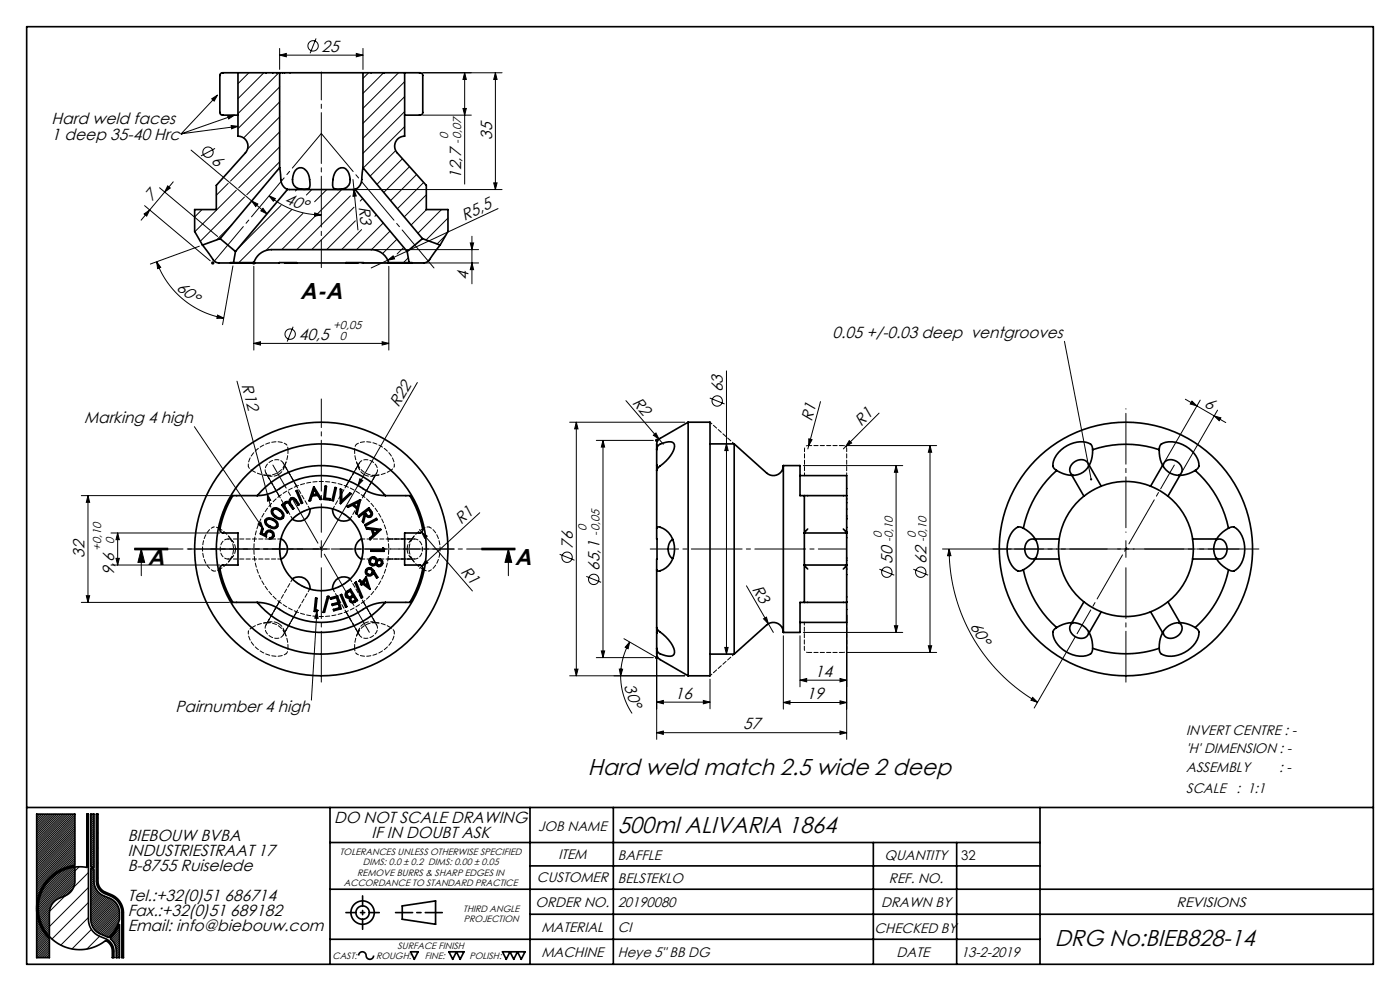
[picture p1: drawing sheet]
<svg xmlns="http://www.w3.org/2000/svg" width="420mm" height="297mm" viewBox="0 0 420 297" stroke-linecap="round" stroke-linejoin="round" font-family="sans-serif">
<g fill="none" stroke="#000" stroke-width=".3">
<path d="M83.9 16.5l2-.5v1zM83.9 14.5v6.3M83.9 16.5h25M94.8 11.5l-1.8 4.5M106.9 16l2 .5-2 .5zM108.9 14.5v6.3M63.5 29.6l1.7-1.1-1 1.8zM65.2 28.5l-10.9 11.6M68.3 34.7l2-.2-1.7 1.1zM69.3 37.6l2.1 .3-1.9 .7zM70.3 34.5l-16 5.6M71.4 37.9l-17.1 2.2"/>
<path d="M74.7 21.8l-3.3 3.3M79.2 21.8l-7.8 7.8M83.6 21.8l-12.2 12.3M83.9 26.1l-12.5 12.5M83.9 30.5l-10.8 10.8M83.9 35l-9.6 9.7M83.9 39.5l-14.7 14.8M110.6 21.8l-1.7 1.7M115 21.9l-6.1 6.1M119.6 21.8l-10.7 10.7M121.4 24.5l-12.5 12.5M121.4 29l-12.5 12.5"/>
<path d="M121.4 33.5l-12.5 12.5M121.4 37.9l-12.4 12.5M126.8 21.8h23.8M126.8 34.5h14.6M138.9 32.5h1l-.5 2zM139.4 21.8v33.4M139.4 21.8l.5 2h-1zM148.6 21.8v35M148.6 21.8l.5 2h-1zM47.9 56.3l17.4 14.6M50.3 55.7l.8 .6-1.7 1.3zM52 54.5l-9.7 11.5"/>
<path d="M54.3 40.1h.1M57.3 45l22.8 19.1M64.5 44.5l-4.2 2.2M68.4 55l-3.5 3.5M70.9 57l-12.5 12.5M73.3 59.1l-13.2 13.2M80.7 58.7l1.9 .8-.6 .8zM80.7 58.7a24.4 24.4 0 0 0 15.7 5.7M83.9 44l-12.3 12.3M83.9 48.5l-9.9 9.9M89.1 56.8l-.5 .4M93.5 56.8l-1.6 1.6"/>
<path d="M98 56.8l-3.6 3.7M102.5 56.8l-18 18M105.1 58.7l-16.1 16.1M105.9 53.8l1.5 15.1M106.2 56.8l.7 1.9-1 .1zM106.9 56.8h43.7M108.8 59.5l-.7 .8M118.7 45.1l-7.7 7.7M120.7 47.6l-7.6 7.6M122.9 49.9l-7.8 7.8M125 52.3l-7.8 7.8M127.1 54.7l-7.9 7.9"/>
<path d="M127.9 58.4l-6.6 6.6M148.1 54.8h1l-.5 2zM43.2 64.1l1.7-1.2-.9 1.9zM43.4 61.6l19.7 16.6M47 78.5l1.2 1.6-.9 .4zM47 78.5a26.3 26.3 0 0 0 20.1 16.8M59.8 73.8l-14.7 5.3M60.6 62.8l-2.2 2.2M63.3 78.8h1M63.5 78.5l.7 .7M63.8 78.3v1M64.2 78.5l-.7 .7"/>
<path d="M69.6 67.3l-4.6 4.6M69.9 79.7l-3.1 17.6M75.5 60.2l1.9 .9-.7 .8zM75.6 78.8h1M75.8 78.5l.7 .7M76.1 78.3v1M76.1 79.8v25.1M76.2 78.7h-.1M76.5 78.5l-.7 .7M78.9 62.4l1.2 1.7-1.9-.9zM84.3 61.6l-12.9 12.9M87.6 62.8l-16 15.9"/>
<path d="M90.9 64l-11.1 11.1M94.4 63.8l2 .6-2 .4zM106.2 62.1l-12.7 12.7M106.6 66.2l-8.6 8.6M108.4 78.8h35.2M108.5 68.8l-6 6M112.4 74.8h31.2M112.9 64.4l-.4 .4M115 66.8l-8 8M116.3 78l1.6-1.3 .5 .9zM116.6 79.8v25.1M117 69.3l-5.5 5.5"/>
<path d="M119.1 71.7l-4.3 4.3M121.1 74.1l-2 2M122.5 77.3l-1.5 1.4M128 62.8l-4.7 4.6M132.4 62.8l-7 7.1M133.7 70.5l-2.6 2.6M134.4 65.4l-6.6 6.5M141.1 72.8h1l-.5 2zM141.6 70.8v14.3M141.6 78.8l.5 2h-1zM149.4 62.5l-38 17.8M65.3 94.4l1.8 .9-2 .1z"/>
<path d="M87.9 97.9l-1.7 4.5M71.1 114.2l10.1 37.8M76.1 102.9l2-.5v1zM76.1 102.9h40.5M114.6 102.4l2 .5-2 .5zM125.2 114.6l-17.8 30.9M212.9 119.3l4.5 1.8M217.9 111.1v84.9M319.3 102.3l8 41.4M355.6 119.7l12.1 7M360.1 119.9l-10.8 18.7M58.3 127.9l20.6 30.5"/>
<path d="M170.9 126.5h34.5M172.9 126.5v76M172.9 126.5l.5 2h-1zM178.9 132h17.1M180.9 132v65.1M180.9 132l.5 2h-1zM187.8 120.1l11.2 13M196 130.4l.8-.6 .9 1.8zM196.5 132h1M196.6 131.6l.8 .7M197 131.5v1M197.4 131.6l-.8 .7"/>
<path d="M217.9 133l.5 2h-1zM241 139.5h29.8M242.6 131.5l1 .3-1 1.8zM246.2 120.4l-3.8 14.1M254 133.5h27M254.8 132.1l.7 .7-1.8 1zM263.7 123.8l-10.7 10.7M268.8 139.5v50M268.8 139.5l.5 2h-1zM279 133.5l.5 2h-1zM279 133.5v62M357.6 120.2l1.5 1.5-2-.6z"/>
<path d="M364.3 124.7l1.9 .5-.5 .9zM365.3 122.9l-10.8 18.7M24.4 148.5h44.4M26.4 148.5v32M26.4 148.5l.5 2h-1zM33.3 159.7h32.7M35.3 159.7v9.6M35.3 159.7l.5 2h-1zM77.4 157.1l.8-.6 .7 1.9zM80.2 148.1l1 1.8-1 .3zM107.4 145.5l-11 19M108 143.5l.8 .5-1.4 1.5z"/>
<path d="M125.8 158.7l.7 .8M126.5 159.5l1.7 1.2-.8 .6zM126.5 159.5l15.2 17.6M143.9 153.7l-18.1 16.6M25.9 178.5h1l-.5 2zM33.3 169.3h32.7M34.8 167.3h1l-.5 2zM40.4 164.5h10M40.4 164.8h10M40.4 164.3h10M42.4 164.5l1 4h-2zM42.4 164.5v8"/>
<path d="M93.9 164.5h5M96.4 162v5M127.7 167.9l.7 .8-1.8 1zM144.5 164.3h10zM144.5 164.5h10M144.5 164.8h10M152.5 164.5l1 4h-2zM152.5 164.5v8M167.9 166.1l4.4 1.8M175.9 172.7l4.4 1.8M223.9 175.6l8.1 13.9M263.8 170.6l4.5 1.8"/>
<path d="M274 170.6l4.4 1.8M282.7 164.5h20.7M284.7 164.5l.6 2h-1zM284.7 164.5a53 53 0 0 0 26.6 46M335.3 164.5h5M337.8 162v5M24.4 180.5h44.4M95.1 183.3l.3 2h-1zM95.1 183.3l-1.7 26.5M178.9 197.1h17.1M180.4 195.1h1l-.5 2zM187.2 191.4l9.9 5.8"/>
<path d="M188.9 192.4l-.5 2-.9-.4zM188.9 192.4a20.2 20.2 0 0 0-2.7 10.1M196.5 197.1h1M196.6 196.7l.8 .7M197 195.3v26.3M197.4 196.7l-.8 .7M217.4 194h1l-.5 2zM229.1 185.5l.8-.5 .6 1.9zM235 190.5v22M240 190.5v15.4M241 189.5h29.8M254 195.5h27"/>
<path d="M254 184.3v37.3M268.3 187.5h1l-.5 2zM278.5 193.5h1l-.5 2zM322.6 190.8l-12.3 21.4M170.9 202.5h34.5M172.4 200.5h1l-.5 2zM185.8 200.5l1 .1-.6 1.9zM186.2 202.5a20.3 20.3 0 0 0 3.4 11.3M197 219.6l2-.5v1zM197 210.4l2-.5v1zM197 219.6h57M197 210.4h16"/>
<path d="M211 209.9l2 .5-2 .5zM213 203.5v8.9M235 210.5l2-.5v1zM235 210.5h19M240 203.9l2-.5v1zM240 203.9h14M252 219.1l2 .5-2 .5zM252 203.4l2 .5-2 .5zM252 210l2 .5-2 .5zM309.8 209l1.5 1.5-2-.6zM11.5 244l-.5 .5M12 244l-1 1"/>
<path d="M12.6 244l-1.6 1.6M13.2 244l-2.2 2.2M13.7 244l-2.7 2.7M14.3 244l-3.3 3.3M14.8 244l-3.8 3.8M15.4 244l-4.4 4.4M16 244l-5 5M16.5 244l-5.5 5.5M17.1 244l-6.1 6.1M17.6 244l-6.6 6.6M18.2 244l-7.2 7.2M18.8 244l-7.8 7.8"/>
<path d="M19.3 244l-8.3 8.3M19.9 244l-8.9 8.9M20.4 244l-9.4 9.4M21 244l-10 10M21.6 244l-10.6 10.6M21.9 259.9l-10.3 10.3M22.1 244l-11.1 11.1M22.5 244.2l-11.5 11.5M22.5 244.8l-11.5 11.5M22.5 245.3l-11.5 11.5M22.5 245.9l-11.5 11.5M22.5 246.5l-11.5 11.4"/>
<path d="M22.5 247l-11.5 11.5M22.5 247.6l-11.5 11.5M22.5 248.2l-11.5 11.4M22.5 248.7l-11.5 11.5M22.5 249.3l-11.5 11.4M22.5 249.8l-11.5 11.5M22.5 250.4l-11.5 11.5M22.5 251l-11.5 11.4M22.5 251.5l-11.5 11.5M22.5 252.1l-11.5 11.4M22.5 252.6l-11.5 11.5M22.5 253.2l-11.5 11.5"/>
<path d="M22.5 253.8l-11.5 11.4M22.5 254.3l-11.5 11.5M22.5 254.9l-11.5 11.5M22.5 255.5l-6.9 6.8M22.5 256l-5 5M22.5 256.6l-3.9 3.8M22.5 257.1l-2.9 2.9M22.5 257.7l-2.1 2.1M22.5 258.3l-1.4 1.3M22.5 258.8l-.7 .7M22.5 259.9l-11 11M23.8 259.8l-12.3 12.3"/>
<path d="M26.1 244h.1M26.5 248l-.4 .5M26.5 252.5l-.4 .5M26.5 257l-.4 .5M27.7 244l-.5 .5M28.2 244.1l-1 1M28.2 244.7l-1 .9M28.2 245.2l-1 1M28.2 245.8l-1 .9M28.2 246.3l-1 1M28.2 246.9l-1 1M28.2 247.5l-1 .9"/>
<path d="M28.2 248l-1 1M28.2 248.6l-1 .9M28.2 249.7l-1 1M28.2 250.3l-1 .9M28.2 250.8l-1 1M28.2 251.4l-1 1M28.2 252l-1 .9M28.2 252.5l-1 1M28.2 253.1l-1 .9M28.2 253.6l-1 1M28.2 254.2l-1 1M28.2 254.8l-1 .9"/>
<path d="M28.2 255.3l-1 1M28.2 255.9l-1 .9M28.2 256.5l-1 .9M28.2 257l-1 1M28.2 257.6l-1 .9M28.2 258.1l-1 1M28.2 258.7l-1 1M28.2 259.3l-.6 .5M28.2 259.8l-.2 .2M28.2 249.2l-1 .9M29.4 245.2l-.5 .4M29.4 249.6l-.5 .5"/>
<path d="M29.4 254.1l-.5 .5M29.4 258.6l-.5 .5M11 272h.1M11 272.5h.1M11 271.4h.1M11 273.1h.1M11.1 273.6l-.1 .1M11.1 270.8h-.1M11.1 274.1l-.1 .1M11.2 270.1l-.2 .2M11.2 274.6l-.2 .2M11.3 269.4l-.3 .3"/>
<path d="M11.3 275l-.3 .3M11.4 275.5l-.4 .4M11.5 268.7l-.5 .5M11.5 275.9l-.5 .6M11.7 276.3l-.7 .7M11.8 267.8l-.8 .8M11.8 276.7l-.8 .9M12 277.2l-1 .9M12.1 266.9l-1.1 1.1M12.2 277.5l-1.2 1.2M12.3 277.9l-1.3 1.4M12.5 278.3l-1.5 1.5"/>
<path d="M12.7 265.8l-1.7 1.7M12.7 278.7l-1.7 1.7M12.9 279l-1.9 1.9M13.2 279.3l-2.2 2.2M13.4 279.7l-2.4 2.4M13.6 280l-2.6 2.6M14 263.9l-3 3M14.8 273.8l-2.6 2.6M14.8 274.3l-2.4 2.5M14.8 274.9l-2.3 2.3M14.8 275.4l-2.1 2.2M14.8 276l-1.9 1.9"/>
<path d="M14.8 276.6l-1.7 1.7M14.8 277.1l-1.5 1.6M14.8 278.2l-1.1 1.1M14.8 278.8l-.8 .9M14.8 279.4l-.6 .6M14.8 279.9l-.3 .4M15 272.5l-3.1 3M15.2 271.6l-3.4 3.5M17.5 261.5l-4.2 4.3M18.7 260.9l-6.1 6.1M19.6 260.5l-7.4 7.4M20.5 260.2l-8.5 8.6"/>
<path d="M21.2 260.1l-9.4 9.4M22.4 265.1l-3.8 3.8M22.5 264.4l-4.9 4.9M22.5 260.5l-11 11M22.5 261.6l-11 11M22.5 262.2l-11 10.9M22.5 262.7l-10.9 10.9M22.5 263.3l-10.9 10.8M22.5 263.9l-10.8 10.7M26.5 261.5l-14.4 14.5M26.5 266l-13 13M26.5 270.5l-10.9 10.9"/>
<path d="M26.5 275l-8.3 8.2M27.4 278.6l-5.8 5.8M27.7 260.4l-.5 .4M28.1 260.5l-.9 .8M28.2 260.9l-1 1M28.2 261.5l-1 1M28.2 262.1l-1 .9M28.2 263.2l-1 .9M28.2 263.7l-1 1M28.2 262.6l-1 1M28.2 264.3l-1 1M28.3 264.8l-1.1 1"/>
<path d="M28.4 265.3l-1.2 1.1M28.5 265.7l-1.3 1.2M28.7 266.1l-1.5 1.4M28.8 266.5l-1.6 1.6M29.1 266.8l-1.9 1.8M29.3 267.1l-2.1 2.1M29.4 263.1l-.5 .5M29.6 267.4l-2.4 2.4M29.9 267.7l-2.7 2.6M30.2 267.9l-3 3M30.4 266.6l-.3 .3M30.5 268.2l-3.3 3.2"/>
<path d="M30.9 268.4l-3.7 3.6M31.3 268.5l-4.1 4.1M31.7 268.7l-4.5 4.4M32.1 268.9l-4.9 4.8M32.5 269l-5.3 5.2M32.9 269.2l-5.7 5.6M33.2 269.4l-6 6M33.4 268.1l-.4 .4M33.6 269.6l-6.3 6.3M33.9 269.8l-6.6 6.6M34.2 270.1l-6.8 6.8M34.3 279l-1.9 1.9"/>
<path d="M34.5 270.3l-6.9 7M34.8 270.6l-7.1 7.1M35 271l-7.1 7M35 277.7l-3 3M35.2 271.3l-7 7.1M35.4 271.7l-7 7M35.5 276.7l-3.9 3.8M35.6 272.1l-6.9 6.9M35.7 272.5l-6.7 6.7M35.8 275.8l-4.6 4.6M35.8 273l-6.5 6.5M35.8 273.5l-6.1 6.2"/>
<path d="M35.8 274.1l-5.8 5.8M35.8 274.6l-5.4 5.4M35.8 275.2l-5 5M35.8 277.4l-.2 .3M35.8 278l-.9 1M35.8 278.6l-2.7 2.7M35.8 279.1l-2.4 2.5M35.8 279.7l-2.2 2.2M35.9 270.1l-.4 .3M37 273.4l-.4 .5M37 277.9l-.4 .5M13.9 280.3l-2.9 2.9"/>
<path d="M14.1 280.6l-3.1 3.2M14.4 280.9l-3.4 3.4M14.7 281.2l-3.7 3.7M14.8 280.5l-.1 .1M14.8 281.6l-3.8 3.8M14.8 282.2l-3.8 3.8M14.8 282.7l-3.8 3.9M14.8 283.3l-3.7 3.7M14.8 283.9l-3.1 3.1M14.8 284.4l-2.6 2.6M14.8 285l-2 2M14.8 285.5l-1.4 1.5"/>
<path d="M14.8 286.1l-.9 .9M14.8 286.7l-.3 .3M29.9 280.6l-3.9 3.8M32.9 282.1l-.4 .3M34.2 285.3l-.5 .5M35.8 280.2l-1.9 2M35.8 280.8l-1.7 1.7M35.8 281.4l-1.5 1.5M35.8 281.9l-1.3 1.3M35.8 282.5l-1.1 1.2M35.8 283l-1 1.1M35.8 283.6l-.9 1"/>
<path d="M35.8 284.2l-.9 .9M35.8 284.7l-.9 1M35.8 285.3l-.9 .9M35.8 285.9l-.9 .9M35.8 286.4l-.5 .6M35.8 287h.1M37 282.4l-.4 .5M37 286.9l-.1 .1"/>
<circle cx="93.9" cy="13.7" r="1.56"/>
<circle cx="62.4" cy="45.6" r="1.56"/>
<circle cx="87" cy="100.1" r="1.56"/>
<circle cx="215.2" cy="120.2" r="1.56"/>
<circle cx="170.1" cy="167" r="1.56"/>
<circle cx="178.1" cy="173.6" r="1.56"/>
<circle cx="266" cy="171.5" r="1.56"/>
<circle cx="276.2" cy="171.5" r="1.56"/>
</g>
<path d="M242.3 133.5l-.7 .3-.2 .7M254 134.5l-.2-.6-.8-.4M241.3 194.5l.2 .7 .8 .3M253 195.5l.7-.2 .3-.8" fill="none" stroke="#000" stroke-width=".3" stroke-dasharray="1.3 .6" stroke-dashoffset=".8" stroke-linecap="butt"/>
<g fill="none" stroke="#000" stroke-width=".5">
<path d="M8 8h404v281h-404zM66 22.6v11.1M66 33.7a.81 .81 0 0 0 .9 .8h4.5M71.4 21.8v19a3 3 0 0 1 2.7 1.8 3 3 0 0 1-.5 3.2l-8.7 9.8v7.2h-6.5v6.6l2.3 4M79.8 21.8h.1M79.9 21.8h.1M81.8 21.8h.1M83.1 21.8h.1M83.9 21.8h25M83.9 21.8h-17.1a.8 .8 0 0 0-.8 .8M83.9 21.8v28.4M84.8 21.8h.1"/>
<path d="M85.4 21.8h.1M87 21.8h.1M108.9 21.8h16.9a.86 .86 0 0 1 1 .8v11.1a.87 .87 0 0 1-1 .8h-4.4M108.9 21.8v28.4M111.3 21.8h.1M114.9 21.8h.3M121.4 21.8v19a3 3 0 0 0-2.7 1.8 3 3 0 0 0 .5 3.2l8.7 9.8v7.2h6.5v6.6l-2.4 4M83.9 50.2l.2 1.1a7.8 7.8 0 0 0 1.1 4.8l1.1 .6M83.9 50.2l-17.9 21.3M86.3 56.7h20.2M86.3 56.7l-15.7 18.7M88.6 51.1a2.28 2.28 0 0 1 2.4-.7 2.28 2.28 0 0 1 1.6 1.9l.4 2.4a1.44 1.44 0 0 1-.2 1.6 1.44 1.44 0 0 1-1.6 .4 2.9 2.9 0 0 1-3.3-3.9z"/>
<path d="M101 51.1a2.14 2.14 0 0 1 2.3-.7 2.14 2.14 0 0 1 1.5 1.9 3 3 0 0 1-.3 3.4 3 3 0 0 1-3.1 1l-1.2-.2a5.7 5.7 0 0 1 .2-4.5zM106.5 56.7l15.6 18.7M108.9 50.2l-.3 2.6a3.5 3.5 0 0 1-2.1 3.9M108.9 50.2l17.8 21.3M60.7 73.4l2.6 3.5a2.75 2.75 0 0 0 3.2 1.9h2.7M66 71.5l4.6 3.9M66 71.5l-5.3 1.9M69.2 78.8h7.2M70.1 78.7l-.9 .1M70.1 78.7h6.1M70.6 75.4l-.5 3.3M76.2 78.7a5.5 5.5 0 0 1 5.2-3.9h30a5.5 5.5 0 0 1 5.2 3.9"/>
<path d="M76.2 78.7l.2 .1M76.4 78.8h12.6M85.4 78.8h3.6M89 78.8h14.8M103.8 78.8h12.6M103.8 78.8h3.6M116.4 78.8h7.2M116.6 78.7l-.2 .1M116.6 78.7h6.1M122.1 75.4l.6 3.3M122.7 78.7l.9 .1M126.7 71.5l-4.6 3.9"/>
<path d="M126.7 71.5l5.3 1.9M132 73.4l-3.7 5-1 .4h-3.7M197 134.8a1.95 1.95 0 0 1 1.9-2 3.3 3.3 0 0 1 3.2 .1 3.7 3.7 0 0 1-1 3.7l-1.3 1.6-2.4 2-.4 .8M197 134.8v4.7M197 139.5l.1 1.2M197 139.5v1.5M206.4 126.5l-8.4 4.9a2.57 2.57 0 0 0-1 2.8v.6M206.4 126.5v76M206.4 126.5h6.6v76h-6.6M213 133h7.3M220.3 133l9.7 8.8a3 3 0 0 0 3.2 .5 3 3 0 0 0 1.8-2.8M220.3 133v63"/>
<path d="M235 139.5v50M235 139.5h5v9h1.3M326.6 139.8a2.31 2.31 0 0 0-3.7-1.7 2.47 2.47 0 0 0-1.9 1.9 2.47 2.47 0 0 0 .9 2.5M326.8 139.5a5.6 5.6 0 0 1-5.2 3M327.8 134.8l-.1-.8a1.89 1.89 0 0 0-1.9-1.5 8.9 8.9 0 0 0-9.9 6.5 1.75 1.75 0 0 0 1.1 2M327.8 134.8l-.1 2-.9 2.7 3.6 6.2M327.8 134.8a31.4 31.4 0 0 1 20 0M347.8 134.8v-.4a1.87 1.87 0 0 1 1.8-1.8 8.9 8.9 0 0 1 10.1 6.4 1.8 1.8 0 0 1-1.1 2M347.8 134.8l.3 3 .7 1.7-3.6 6.2M348.8 139.5a5.6 5.6 0 0 0 5.2 3M349 139.8a2.31 2.31 0 0 1 3.7-1.7 2.47 2.47 0 0 1 1.8 1.9 2.47 2.47 0 0 1-.9 2.5M69.8 148.5h7.3a13.2 13.2 0 0 0 8.2-3 22.2 22.2 0 0 1 24.3 1.4l1.7 .8 2.6 .7 8.9 .1a25.9 25.9 0 0 1 4 10.4l-.3 .6-.5 .2h-4.6v9.6h4.5a1 1 0 0 1 .9 1.2 26.4 26.4 0 0 1-4 10h-7.1a13.2 13.2 0 0 0-8.2 3 22.2 22.2 0 0 1-24.4-1.3l-2.4-1.1-1.8-.4-8.9-.2a26.1 26.1 0 0 1-4-10.3l.3-.6 .5-.3h4.6v-9.6h-4.6a1 1 0 0 1-.8-1.2 31 31 0 0 1 3.8-10z"/>
<path d="M77.2 148.5a25 25 0 0 1 38.4 0M78.6 158.3l.3 .1-.3 1.4 1 .5a1.32 1.32 0 0 1 1.3-1.4 1.32 1.32 0 0 1 1.3 1.4 1.32 1.32 0 0 1-1.4 1.3l.1-.4a.96 .96 0 0 0 .8-1.2 .96 .96 0 0 0-1.1-.7 .96 .96 0 0 0-.7 1.2v.4l-1.8-.9zM79.8 155.6a2.53 2.53 0 0 1 3.6 1.8l-.3 .7a2.51 2.51 0 0 1-3.6-1.9zM80.1 155.8a2.33 2.33 0 0 1 3 1.5l-.1 .3a1.65 1.65 0 0 1-2.5-.2l-.7-.8zM81.6 152.6a1.98 1.98 0 0 1 3.1 .7 1.32 1.32 0 0 1 .2 1.9 1.32 1.32 0 0 1-1.9 .2 2.51 2.51 0 0 1-1.5-2.5zM81.9 152.9a1.64 1.64 0 0 1 2.4 .5 1.05 1.05 0 0 1 .1 1.8 2.34 2.34 0 0 1-2.6-2.1zM84.5 151.3l.3-.2 .3 .4 .3-.8a.96 .96 0 0 1 1.4-.2 1.1 1.1 0 0 1 .7-1.3 1.1 1.1 0 0 1 1.4 .7l.9 1.3-.3 .2-1-1.3a.79 .79 0 0 0-.9-.5 .79 .79 0 0 0-.6 .9l1.1 1.9-.3 .2-1.1-1.6-.6-.3a1 1 0 0 0-.7 .8 1 1 0 0 0 .4 1l.7 1-.3 .2zM88.8 147.1l.4-.1 1.6 3.7-.4 .2zM93 152.7a3.3 3.3 0 0 1-1.7 3.1 3.3 3.3 0 0 1-3.5-.2M94.1 145.9l2.4 3.7-.4 .1-.8-1.2-1.7 .2-.4 1.3-.5 .1zM94.2 146.8l.9 1.3-1.4 .2zM97.5 145.7l.4 .1-.3 3.5 1.5 .2-.1 .4-1.9-.2z"/>
<path d="M99.8 152.7a3.3 3.3 0 0 0 1.6 3.1 3.3 3.3 0 0 0 3.6-.1M100.5 146.1l.4 .1-.9 3.9-.4-.1zM102.1 146.6l.4 .1v3.4l2.4-2.3 .4 .1-3.1 3zM104.1 151.8l4-1.9-1 4.2-.3-.2 .3-1.4-1.4-1.1-1.3 .6zM106.1 151.2l1.4-.7-.3 1.5zM107.5 154.6l3.1-2.4 .5 .6a1.15 1.15 0 0 1 .6 1.5 1.15 1.15 0 0 1-1.4 .7l-.7-.6-.6 2.2-.3-.4 .6-2.2-.1-.2-1.5 1.1zM109.4 157.3l3.5-1.9 .2 .3-3.5 1.9zM109.5 153.6l1.1-.8 .4 .5a.73 .73 0 0 1 0 1.2 .73 .73 0 0 1-1.1-.4zM109.8 158.1l4.5 .6-3.3 3.1-.1-.5 1.1-1-.6-1.6-1.4-.2zM111.8 158.8l1.6 .2-1.1 1.1zM197 158.3l.2-.3a6.1 6.1 0 0 1 5.2 6.8 6.2 6.2 0 0 1-5 6.4l-.4-.4M197 158.3v12.5"/>
<path d="M197 141v17.3M240 142.5h14v6M241.3 159.7h.1M241.3 148.5h12.7M241.3 148.5v11.2M241.3 159.7h12.7M241.3 159.7v9.6M242.3 158.5l-1 1.2M253 158.5l1 1.2M254 159.7h.1M254 148.5v11.2M254 155.6h.1"/>
<path d="M254 159.3h.1M254 158h.1M254 152.5h.1M254 155.3h.1M254 150.7h.1M254 149.5h.1M254 154.6h.1M254 159.7v9.6M307 158.3l-.7-.3a1.89 1.89 0 0 0-2.2 .9 8.9 8.9 0 0 0 .6 11.8 1.75 1.75 0 0 0 2.3 .1M307 158.3l2.4 1.8 1.2 1.4M317 141l2.8 1.2 1.8 .3 3.6 6.2M317 141a31.4 31.4 0 0 0-10 17.3"/>
<path d="M325.2 148.7a20.2 20.2 0 0 0-7.5 12.8M330.4 145.7a20.3 20.3 0 0 1 14.8 0M330.4 145.7l-2.7 1.3-2.5 1.7M345.2 145.7l2.7 1.3 2.5 1.7M350.4 148.7a20.3 20.3 0 0 1 7.4 12.8M350.4 148.7h.1M358.6 141l-2.8 1.2-1.8 .3-3.6 6.2M358.6 141a31.4 31.4 0 0 1 9.9 17.3M368.5 158.3l.4-.2a1.87 1.87 0 0 1 2.5 .7 8.9 8.9 0 0 1-.5 11.9 1.8 1.8 0 0 1-2.4 .1M368.5 158.3l-1.7 1.1-1.8 2.1M84.4 161.6a3.3 3.3 0 0 1 1.9 2.9 3.3 3.3 0 0 1-1.9 3M87.8 173.4a3.3 3.3 0 0 1 3.5-.1 3.3 3.3 0 0 1 1.7 3.1"/>
<path d="M94.7 179.3h.4l-.4 3.6h.6l-.2 .4-.8-.1zM98.2 178.8l.4-.1-1.2 4.8h-.5zM99.1 179.2l2.2-.6 1 3.8-2.2 .6-.1-.3 1.8-.5-.3-1.2-1.8 .5-.1-.4 1.8-.5-.4-1.5-1.8 .5zM102.1 178.3l.4-.1 1.6 3.6-.4 .2zM103.9 177.4l1.2-.8 2.1 3.4a1.52 1.52 0 0 1-2.2 .2v-1a1.08 1.08 0 0 1-1.3-.4 1.08 1.08 0 0 1 .2-1.4zM104.3 177.6l.7-.5 .8 1.3-.4 .3a.83 .83 0 0 1-1.4-.4zM105 173.4a3.3 3.3 0 0 0-3.5-.1 3.3 3.3 0 0 0-1.7 3.1M105.5 179.1l.5-.3 .7 1-.4 .3a.64 .64 0 0 1-1-.1 .64 .64 0 0 1 .2-.9zM106.5 174.7l.3-.3 2 4.6-.4 .2zM108 173.9l.7 .5 1.1-1.5 1.2 3.7-2.2-1.6-.3 .3-.3-.2 .3-.4-.8-.5zM108.4 161.5a3.3 3.3 0 0 0-1.9 3 3.3 3.3 0 0 0 1.9 3M109.7 173.7l.6 1.9-1.3-1z"/>
<path d="M110.1 170.4a1.38 1.38 0 0 1 2.1 .8l1.1 1.8-.3 .2-1-1.6a1.21 1.21 0 0 1-1.8 .8 1.21 1.21 0 0 1-.1-2zM111 167.4a1.16 1.16 0 0 1 1.2-.5 1.16 1.16 0 0 1 .9 1 1.09 1.09 0 0 1 1.7 .4 1.09 1.09 0 0 1-.9 1.5 .92 .92 0 0 1-1.1-.8 1.24 1.24 0 0 1-1.8 .2 1.24 1.24 0 0 1 0-1.8zM111.3 164.8h3.6v-.6l.3 .2v.8h-3.9zM197 170.8v17.3M201.8 161.7a3.7 3.7 0 0 0 0 5.7M241.3 169.4v11.1M241.3 169.4l1 1.1M241.3 169.4h.1M241.3 169.3h12.7M254 169.4l-1 1.1M254 169.3h.1M254 169.4v11.1"/>
<path d="M254 161.2h.1M254 178.9h.1M254 170.5h.1M254 172.2h.1M254 167.3h.1M254 169.2h.1M254 167.9h.1M307 170.8a31.4 31.4 0 0 0 10 17.3M310.6 167.5l-1.2 1.5-2.4 1.8M310.6 167.5h7.2M310.6 161.5h7.2M310.6 161.5a5.6 5.6 0 0 1 0 6"/>
<path d="M310.7 161.8a2.31 2.31 0 0 0-3.3 2.4 2.47 2.47 0 0 0 .7 2.6 2.47 2.47 0 0 0 2.6 .4M317.7 167.5a20.2 20.2 0 0 0 7.5 12.9M317.8 161.5l-.2 3 .2 3M357.8 167.5a20.2 20.2 0 0 1-7.4 12.9M364.8 161.8a2.31 2.31 0 0 1 3.3 2.4 2.47 2.47 0 0 1-.7 2.6 2.47 2.47 0 0 1-2.6 .4M365 161.5a5.6 5.6 0 0 0 0 6M365 167.5l1.8 2.1 1.7 1.2M365 161.5h-7.2l.2 3-.2 3h7.2M368.5 170.8a31.4 31.4 0 0 1-9.9 17.3M77.2 180.5a25 25 0 0 0 38.4 0M197 194.3v1.6a2 2 0 0 0 1 1.8l8.4 4.8M197 188.1l.2 .5a14.3 14.3 0 0 1 5.1 6.4 1.37 1.37 0 0 1-.3 1.4 1.37 1.37 0 0 1-1.5 .3l-1.6-.4a1.99 1.99 0 0 1-1.9-2"/>
<path d="M197 189.6v4.7M197 188.1v1.5M197.1 188.4l-.1 1.2M213 196h7.3M235 189.5a3 3 0 0 0-1.8-2.7 3 3 0 0 0-3.2 .5l-9.7 8.7M241.3 180.5h12.7M241.3 180.5h-1.3v9h-5M254 180.5v6h-14M254 180.3h.1M317 188.1l-.6 .4a1.89 1.89 0 0 0-.4 2.4 8.9 8.9 0 0 0 10.6 5.4 1.75 1.75 0 0 0 1.2-2M321.6 186.6l-2.8 .6-1.8 .9M321.6 186.6a5.6 5.6 0 0 1 5.2 3"/>
<path d="M321.9 186.6a2.31 2.31 0 0 0 .4 4.1 2.47 2.47 0 0 0 2.6 .6 2.47 2.47 0 0 0 1.7-2M325.2 180.4l-3.6 6.2M325.2 180.4l2.5 1.6 2.7 1.4M325.2 180.4h.1M326.8 189.6l.9 2.6 .1 2.1M327.8 194.3a31.4 31.4 0 0 0 20 0M330.4 183.4a20.3 20.3 0 0 0 14.8 0M330.4 183.4l-3.6 6.2M330.4 183.4h.1M350.4 180.4l-2.5 1.6-2.7 1.4 3.6 6.2-.7 1.7-.3 3M350.4 180.4l3.6 6.2M353.6 186.6a2.31 2.31 0 0 1-.4 4.1 2.47 2.47 0 0 1-2.5 .6 2.47 2.47 0 0 1-1.7-2"/>
<path d="M354 186.6a5.6 5.6 0 0 0-5.2 3M354 186.6l2.7 .6 1.9 .9M358.6 188.1l.3 .2a1.87 1.87 0 0 1 .6 2.5 8.9 8.9 0 0 1-10.5 5.5 1.8 1.8 0 0 1-1.2-2M8 242h404M11 244h11.5v15.4a12.9 12.9 0 0 0-10.8 8.6 12.9 12.9 0 0 0 3.1 13.4v5.6h-3.8zM22.5 259.8v4.3a4.8 4.8 0 0 1-3 4.4l-1.7 .7a4.8 4.8 0 0 0-3 4.4v7.1M26 244h.5v31.5a5.5 5.5 0 0 0 3.4 5.1l1.8 .7a4.1 4.1 0 0 1 2.5 3.8v1.9h-.5v-2.2l-.3-1.1-.8-1.2-.9-.6a12.4 12.4 0 0 1-19.8-6.6 12.4 12.4 0 0 1 14.2-15.3zM27.2 244h1v16l-1-.3zM28.9 244h.5v20.6l.4 1.1 .8 1.1 2.8 1.3a6 6 0 0 1 3.6 5.5v13.4h-.4v-13.4a5.5 5.5 0 0 0-3.4-5l-1.8-.8a4.1 4.1 0 0 1-2.5-3.7zM99 242v47M99 252.5h213M159 242v47"/>
<path d="M159 259.5h153M184 242v47M262 252.5v36.5M287 252.5v36.5M312 242v47M27.2 260.2l1 .3v3.6a4.8 4.8 0 0 0 2.9 4.4l1.8 .7a4.8 4.8 0 0 1 2.9 4.4 6.4 6.4 0 0 1-.7 4l-1.1 1.8-1.4 1.6-2.4-1.1a4.8 4.8 0 0 1-3-4.4zM35.8 277.1v9.9h-.9v-2.2l-.3-1.2-.5-1.2-1.1-1.1 1.6-2zM99 266.5h313M120.7 271.5l10-1.5v7l-10-1.5zM159 274h253M99 281.5h213M107.6 286.4a1.2 1.2 0 0 1 1.4-1.1 1.2 1.2 0 0 1 .9 1.5 1.12 1.12 0 0 0 1.3 .7 1.12 1.12 0 0 0 .9-1.1"/>
<path d="M123.2 285.2h2.2l-1.1 2.3zM134.7 285.2h4.5l-1.1 2.3-1.2-2.3-1.1 2.3zM150.7 285.2h6.8l-1.1 2.3-1.2-2.3-1.1 2.3-1.1-2.3-1.1 2.3z"/>
<circle cx="96.4" cy="164.5" r="31.5"/>
<circle cx="96.4" cy="164.5" r="38"/>
<circle cx="96.4" cy="164.5" r="12.5"/>
<circle cx="110.8" cy="171.4" r=".84"/>
<circle cx="111.9" cy="168.2" r=".91"/>
<circle cx="113.8" cy="168.7" r=".72"/>
<circle cx="337.8" cy="164.5" r="38"/>
<circle cx="108.8" cy="273.5" r="2"/>
<circle cx="108.8" cy="273.5" r="3.5"/>
</g>
<path d="M40.4 164.5h114.1" fill="none" stroke="#000" stroke-width=".3" stroke-dasharray="6.3 1.3 1.3 1.3" stroke-dashoffset="2"/>
<path d="M352.3 139.4l-29.2 50.5" fill="none" stroke="#000" stroke-width=".3" stroke-dasharray="15.2 1.3 1.3 1.3" stroke-dashoffset="7"/>
<path d="M371.7 164.5h-67.3" fill="none" stroke="#000" stroke-width=".3" stroke-dasharray="15.2 1.3 1.3 1.3" stroke-dashoffset="2.5"/>
<path d="M63.2 164.5h33.1" fill="none" stroke="#000" stroke-width=".3" stroke-dasharray="15.2 1.3 1.3 1.3" stroke-dashoffset=".6"/>
<path d="M110.8 189.5l-28.9-50.1" fill="none" stroke="#000" stroke-width=".3" stroke-dasharray="15.2 1.3 1.3 1.3" stroke-dashoffset="7.3"/>
<path d="M337.8 159.5v-37" fill="none" stroke="#000" stroke-width=".3" stroke-dasharray="15.2 1.3 1.3 1.3" stroke-dashoffset="-1.4"/>
<path d="M91.4 164.5h-35.5M96.4 169.5v35.5M101.4 164.5h35.5M332.8 164.5h-35.5M337.8 169.5v35.5M342.8 164.5h35.5" fill="none" stroke="#000" stroke-width=".3" stroke-dasharray="15.2 1.3 1.3 1.3" stroke-dashoffset="-.6"/>
<path d="M96.4 159.5v-39.9M254 164.5h-58.9" fill="none" stroke="#000" stroke-width=".3" stroke-dasharray="15.2 1.3 1.3 1.3" stroke-dashoffset="6.7"/>
<path d="M96.4 21.6v.3" fill="none" stroke="#000" stroke-width=".3" stroke-dasharray="15.2 1.3 1.3 1.3"/>
<path d="M96.4 40l33.8 40.3" fill="none" stroke="#000" stroke-width=".3" stroke-dasharray="15.2 1.3 1.3 1.3" stroke-dashoffset=".4"/>
<path d="M64.3 78.3l32.1-38.3" fill="none" stroke="#000" stroke-width=".3" stroke-dasharray="15.2 1.3 1.3 1.3" stroke-dashoffset="1.7"/>
<path d="M96.4 21.6v58.6" fill="none" stroke="#000" stroke-width=".3" stroke-dasharray="15.2 1.3 1.3 1.3" stroke-dashoffset="6.9"/>
<g fill="none" stroke="#000" stroke-width=".3" stroke-dasharray="1.3 .6">
<path d="M85.4 139.5h.1M107.4 139.5h.1M253 133.5h-10.7M80.2 142.5h.1M83.8 148.7h.1M87.8 155.5v.1M89 145.7h.1M93 152.7l-.1-.2M99.9 152.5l-.1 .2M103.8 145.7h.1M105 155.7v-.2M109 148.7h.1"/>
<path d="M112.6 142.5h.1M69.2 167.5h.1M69.2 161.5h.1M76.4 161.5h.1M76.4 167.5h.1M84.2 167.5h.2M84.4 161.6h-.2M87.8 173.4v.2M92.9 176.5l.1-.1M99.8 176.4l.1 .1M105 173.6v-.2M108.4 167.5h.1"/>
<path d="M108.5 161.6l-.1-.1M116.4 167.5h.1M116.4 161.5h.1M123.6 161.5h.1M123.6 167.5h.1M80.2 186.6h.1M83.8 180.4h.1M85.4 189.6h.1M89 183.4h.1M103.8 183.4h.1M107.4 189.6h.1M109 180.4h.1"/>
<path d="M112.6 186.6h.1M242.3 195.5h10.7"/>
</g>
<path d="M241.4 134.5v8M254 134.5v8M241.3 194.5v-8M254 194.5v-8" fill="none" stroke="#000" stroke-width=".3" stroke-dasharray="1.3 .6" stroke-dashoffset=".4"/>
<g fill="none" stroke="#000" stroke-width=".3" stroke-dasharray="1.3 .6" stroke-dashoffset=".5">
<path d="M107 138.5l.7 2M213 126.5l7.3 6.5M79.2 142.4l2.1 .3M83.8 148.7l2.5-1.7 2.7-1.3M85 140.5l.8-2M92.9 152.5a12.5 12.5 0 0 0-5.1 3M103.8 145.7l2.7 1.3 2.5 1.7M105 155.5a12.5 12.5 0 0 0-5.1-3M111.5 142.7l2.1-.3M68.6 168.4l1.3-1.7M69.9 162.4l-1.3-1.7M76.4 167.5l-.2-3 .2-3"/>
<path d="M84.2 161.6a12.5 12.5 0 0 0 0 5.9M87.8 173.6a12.5 12.5 0 0 0 5.1 2.9M99.9 176.5a12.5 12.5 0 0 0 5.1-2.9M108.5 167.5a12.5 12.5 0 0 0 0-5.9M116.4 161.5l.2 3-.2 3M122.9 166.7l1.3 1.7M124.2 160.7l-1.3 1.7M81.3 186.4l-2.1 .3M85.8 190.5l-.8-2M89 183.4l-2.7-1.4-2.5-1.6M107.7 188.5l-.7 2M109 180.4l-2.5 1.6-2.7 1.4"/>
<path d="M113.6 186.7l-2.1-.3M213 202.5l7.3-6.5"/>
</g>
<path d="M118.7 273.5h14" fill="none" stroke="#000" stroke-width=".5" stroke-dasharray="6.3 1.3 1.3 1.3" stroke-dashoffset="1.3"/>
<path d="M103.8 273.5h10M108.8 278.5v-10" fill="none" stroke="#000" stroke-width=".5" stroke-dasharray="6.3 1.3 1.3 1.3" stroke-dashoffset="3.3"/>
<g fill="#000">
<path d="M106.2 56.8l.7 1.9-1 .1zM116.3 78l1.6-1.3 .5 .9zM196 130.4l.8-.6 .9 1.8zM242.6 131.5l1 .3-1 1.8zM254.8 132.1l.7 .7-1.8 1zM80.2 148.1l1 1.8-1 .3zM108 143.5l.8 .5-1.4 1.5zM126.5 159.5l1.7 1.2-.8 .6zM127.7 167.9l.7 .8-1.8 1zM229.1 185.5l.8-.5 .6 1.9z"/>
<path d="M83.9 16.5l2-.5v1zM106.9 16l2 .5-2 .5z"/>
<path d="M68.3 34.7l2-.2-1.7 1.1zM69.3 37.6l2.1 .3-1.9 .7zM63.5 29.6l1.7-1.1-1 1.8z"/>
<path d="M80.7 58.7l1.9 .8-.6 .8zM94.4 63.8l2 .6-2 .4z"/>
<path d="M43.2 64.1l1.7-1.2-.9 1.9zM50.3 55.7l.8 .6-1.7 1.3z"/>
<path d="M47 78.5l1.2 1.6-.9 .4zM65.3 94.4l1.8 .9-2 .1z"/>
<path d="M75.5 60.2l1.9 .9-.7 .8zM78.9 62.4l1.2 1.7-1.9-.9z"/>
<path d="M76.1 102.9l2-.5v1zM114.6 102.4l2 .5-2 .5z"/>
<path d="M180.9 132l.5 2h-1zM180.4 195.1h1l-.5 2zM279 133.5l.5 2h-1zM278.5 193.5h1l-.5 2z"/>
<path d="M364.3 124.7l1.9 .5-.5 .9zM357.6 120.2l1.5 1.5-2-.6z"/>
<path d="M26.4 148.5l.5 2h-1zM25.9 178.5h1l-.5 2z"/>
<path d="M35.3 159.7l.5 2h-1zM34.8 167.3h1l-.5 2zM139.4 21.8l.5 2h-1zM138.9 32.5h1l-.5 2zM141.1 72.8h1l-.5 2zM141.6 78.8l.5 2h-1z"/>
<path d="M77.4 157.1l.8-.6 .7 1.9zM95.1 183.3l.3 2h-1zM327.1 143.4l.1 .5 .2 .1-.1-.3 .1 .3 .2-.1v-.5z"/>
<path d="M42.4 164.5l1 4h-2zM152.5 164.5l1 4h-2z"/>
<path d="M284.7 164.5l.6 2h-1zM309.8 209l1.5 1.5-2-.6z"/>
<path d="M188.9 192.4l-.5 2-.9-.4zM185.8 200.5l1 .1-.6 1.9z"/>
<path d="M172.4 200.5h1l-.5 2zM172.9 126.5l.5 2h-1zM268.3 187.5h1l-.5 2zM268.8 139.5l.5 2h-1zM217.4 194h1l-.5 2zM217.9 133l.5 2h-1zM148.1 54.8h1l-.5 2zM148.6 21.8l.5 2h-1z"/>
<path d="M197 219.6l2-.5v1zM252 219.1l2 .5-2 .5zM240 203.9l2-.5v1zM252 203.4l2 .5-2 .5zM235 210.5l2-.5v1zM252 210l2 .5-2 .5zM197 210.4l2-.5v1zM211 209.9l2 .5-2 .5z"/>
</g>
<g fill="none" stroke="#000" stroke-width=".3" stroke-dasharray="1.3 .6" stroke-dashoffset="-.1">
<path d="M85.4 139.5l3.6 6.2M107.4 139.5l-3.6 6.2M80.2 142.5l3.6 6.2M83.5 142.2a2.39 2.39 0 0 1-2.4 .5 2.39 2.39 0 0 1-1.6-2 3.3 3.3 0 0 1 5.4-2.1 2.67 2.67 0 0 1-1.4 3.6M83.8 148.7l-3.6-6.2M89 145.7l-3.6-6.2M103.8 145.7l3.6-6.2M109 148.7l3.6-6.2M109.3 142.2a2.39 2.39 0 0 1-1.7-1.9 2.39 2.39 0 0 1 1-2.3 3.3 3.3 0 0 1 4.5 3.6 2.67 2.67 0 0 1-3.8 .6M112.6 142.5l-3.6 6.2M70.6 164.5a2.39 2.39 0 0 1-.8 2.4 2.39 2.39 0 0 1-2.5 .3 3.3 3.3 0 0 1 .9-5.7 2.67 2.67 0 0 1 2.4 3M116.4 167.5h7.2"/>
<path d="M116.4 161.5h7.2M122.1 164.5a2.39 2.39 0 0 1 .9-2.3 2.39 2.39 0 0 1 2.5-.4 3.3 3.3 0 0 1-.9 5.7 2.67 2.67 0 0 1-2.5-3M123.6 167.5h-7.2M123.6 161.5h-7.2M80.2 186.6l3.6-6.2M83.5 186.8a2.39 2.39 0 0 1 1.7 1.9 2.39 2.39 0 0 1-1 2.4 3.3 3.3 0 0 1-4.5-3.7 2.67 2.67 0 0 1 3.8-.6M83.8 180.4l-3.6 6.2M85.4 189.6l3.6-6.2M89 183.4l-3.6 6.2M103.8 183.4l3.6 6.2M107.4 189.6l-3.6-6.2M109 180.4l3.6 6.2"/>
<path d="M109.3 186.8a2.39 2.39 0 0 1 2.4-.4 2.39 2.39 0 0 1 1.6 2 3.3 3.3 0 0 1-5.4 2 2.67 2.67 0 0 1 1.4-3.6M112.6 186.6l-3.6-6.2"/>
</g>
<path d="M85.4 139.5l.7-1.7 .3-3M106.4 134.8l.3 3 .7 1.7M75.6 141l1.9 .9 2.7 .6M112.6 142.5l2.7-.6 1.9-.9M127.2 158.3l-1.7 1.1-1.9 2.1M65.6 170.8l1.7-1.2 1.9-2.1M69.2 161.5l-1.2-1.4-2.4-1.8M123.6 167.5l1.1 1.5 2.5 1.8M80.2 186.6l-2.7 .6-1.9 .9M86.4 194.3l-.3-3-.7-1.7M107.4 189.6l-.7 1.7-.3 3M117.2 188.1l-1.9-.9-2.7-.6" fill="none" stroke="#000" stroke-width=".3" stroke-dasharray="1.3 .6" stroke-dashoffset=".1"/>
<path d="M85.8 133.1l.5 .8 .1 .9M106.4 134.8l.2-1.3 .4-.4M118.3 139.7l-.4 .7-.7 .6M63.9 158h.9l.8 .3M75.6 141l-.9-.8-.2-.5M127.2 158.3l1.1-.4 .6 .1M65.6 170.8l-1.2 .4-.5-.1M128.9 171.1h-.9l-.8-.3M74.5 189.4l.4-.8 .7-.5M86.4 194.3l-.2 1.2-.4 .4M107 195.9l-.5-.7-.1-.9M117.2 188.1l.9 .8 .2 .5" fill="none" stroke="#000" stroke-width=".3" stroke-dasharray="1.3 .6" stroke-dashoffset=".9"/>
<g fill="none" stroke="#000" stroke-width=".3" stroke-dasharray="1.3 .6" stroke-dashoffset=".3">
<path d="M85.4 139.5a5.6 5.6 0 0 1-5.2 3M107.8 138.7l-8 13.9M79.8 141.7l8 13.9M93 152.6l-8-13.9M105 155.6l8-13.9M112.6 142.5a5.6 5.6 0 0 1-5.2-3M68.3 167.5h16M69.2 161.5a5.6 5.6 0 0 1 0 6M84.3 161.5h-16M87.8 173.5l-8 13.8M99.8 176.5l8 13.8M108.4 167.5h16"/>
<path d="M123.6 167.5a5.6 5.6 0 0 1 0-6M124.4 161.5h-16M80.2 186.6a5.6 5.6 0 0 1 5.2 3M85 190.3l8-13.8M107.4 189.6a5.6 5.6 0 0 1 5.2-3M113 187.3l-8-13.8"/>
</g>
<path d="M85.8 133.1a8.2 8.2 0 0 0-9.8 2.7 5.8 5.8 0 0 0-1.5 3.9M118.3 139.7a8.2 8.2 0 0 0-7.3-7.2 5.8 5.8 0 0 0-4 .6M63.9 158a8.2 8.2 0 0 0-2.6 9.9 5.8 5.8 0 0 0 2.6 3.2M128.9 171.1a8.2 8.2 0 0 0 2.6-9.9 5.8 5.8 0 0 0-2.6-3.2M74.5 189.4a8.2 8.2 0 0 0 7.3 7.2 5.8 5.8 0 0 0 4-.7M107 195.9a8.2 8.2 0 0 0 9.8-2.7 5.8 5.8 0 0 0 1.5-3.8" fill="none" stroke="#000" stroke-width=".3" stroke-dasharray="1.3 .6" stroke-dashoffset=".6"/>
<path d="M83.8 148.7a20.3 20.3 0 0 0-7.4 12.8M103.8 145.7a20.3 20.3 0 0 0-14.8 0M76.4 167.5a20.3 20.3 0 0 0 7.4 12.9M116.4 161.5a20.3 20.3 0 0 0-7.4-12.8M89 183.4a20.3 20.3 0 0 0 14.8 0M109 180.4a20.3 20.3 0 0 0 7.4-12.9" fill="none" stroke="#000" stroke-width=".3" stroke-dasharray="1.3 .6" stroke-dashoffset=".7"/>
<g font-size="6.9">
<text x="90.1" y="89.8">A-A</text>
<text x="44.3" y="169.4">A</text>
<text x="154.5" y="169.4">A</text>
<text x="176.4" y="232.2">Hard weld match 2.5 wide 2 deep</text>
<text x="185.3" y="249.7">500ml ALIVARIA 1864</text>
<text x="316.4" y="283.5">DRG No:BIEB828-14</text>
</g>
<g font-size="4.8">
<text x="96.4" y="15.5">25</text>
<text x="15.5" y="37.3">Hard weld faces</text>
<text x="15.5" y="41.8">1 deep 35-40 Hrc</text>
<text x="147.6" y="41.9" transform="rotate(-90 147.6 41.9)">35</text>
<text x="63.2" y="48.6" transform="rotate(40 63.2 48.6)">6</text>
<text x="138.4" y="53.6" transform="rotate(-90 138.4 53.6)">12,7</text>
<text x="45.6" y="60.6" transform="rotate(-50 45.6 60.6)">7</text>
<text x="85.1" y="60.8" transform="rotate(20 85.1 60.8)">40°</text>
<text x="107.6" y="61.9" transform="rotate(84 107.6 61.9)">R3</text>
<text x="139.4" y="66.1" transform="rotate(-25 139.4 66.1)">R5,5</text>
<text x="140.6" y="83.8" transform="rotate(-90 140.6 83.8)">4</text>
<text x="52.8" y="86.6" transform="rotate(40 52.8 86.6)">60°</text>
<text x="89.6" y="101.9">40,5</text>
<text x="249.8" y="101.3">0.05 +/-0.03 deep ventgrooves</text>
<text x="72.5" y="115.5" transform="rotate(75 72.5 115.5)">R12</text>
<text x="216.9" y="117.6" transform="rotate(-90 216.9 117.6)">63</text>
<text x="119.6" y="122.4" transform="rotate(-60 119.6 122.4)">R22</text>
<text x="189.5" y="120.7" transform="rotate(49 189.5 120.7)">R2</text>
<text x="361.1" y="121.6" transform="rotate(30 361.1 121.6)">6</text>
<text x="25.2" y="126.8">Marking 4 high</text>
<text x="243.5" y="126.6" transform="rotate(-75 243.5 126.6)">R1</text>
<text x="258.3" y="127.9" transform="rotate(-45 258.3 127.9)">R1</text>
<text x="138.3" y="157.5" transform="rotate(-43 138.3 157.5)">R1</text>
<text x="25.4" y="167.1" transform="rotate(-90 25.4 167.1)">32</text>
<text x="171.9" y="164.5" transform="rotate(-90 171.9 164.5)">76</text>
<text x="34.3" y="172.5" transform="rotate(-90 34.3 172.5)">9,6</text>
<text x="138.1" y="171.4" transform="rotate(49 138.1 171.4)">R1</text>
<text x="179.9" y="171.1" transform="rotate(-90 179.9 171.1)">65,1</text>
<text x="267.8" y="168.9" transform="rotate(-90 267.8 168.9)">50</text>
<text x="277.9" y="168.9" transform="rotate(-90 277.9 168.9)">62</text>
<text x="225.6" y="176.5" transform="rotate(60 225.6 176.5)">R3</text>
<text x="291" y="187.5" transform="rotate(60 291 187.5)">60°</text>
<text x="244.4" y="202.8">14</text>
<text x="187.2" y="205.7" transform="rotate(70 187.2 205.7)">30°</text>
<text x="202.4" y="209.4">16</text>
<text x="241.9" y="209.5">19</text>
<text x="52.7" y="213.3">Pairnumber 4 high</text>
<text x="222.9" y="218.6">57</text>
<text x="38.3" y="251.9">BIEBOUW BVBA</text>
<text x="100.2" y="246.6">DO NOT SCALE DRAWING</text>
<text x="111.5" y="251.1">IF IN DOUBT ASK</text>
<text x="38.3" y="256.5">INDUSTRIESTRAAT 17</text>
<text x="38.3" y="261">B-8755 Ruiselede</text>
<text x="38.3" y="270">Tel.:+32(0)51 686714</text>
<text x="38.3" y="274.6">Fax.:+32(0)51 689182</text>
<text x="38.3" y="279.1">Email: info@biebouw.com</text>
</g>
<g font-size="4.1">
<text x="355.9" y="220.3">INVERT CENTRE : -</text>
<text x="355.9" y="225.7">'H' DIMENSION : -</text>
<text x="355.9" y="231.4">ASSEMBLY</text>
<text x="383.7" y="231.4">: -</text>
<text x="355.9" y="237.5">SCALE</text>
<text x="371" y="237.5">: 1:1</text>
<text x="161.4" y="249">JOB NAME</text>
<text x="167.5" y="257.4">ITEM</text>
<text x="185.3" y="257.7">BAFFLE</text>
<text x="265.4" y="257.8">QUANTITY</text>
<text x="161.1" y="264.3">CUSTOMER</text>
<text x="185.3" y="264.6">BELSTEKLO</text>
<text x="266.7" y="264.6">REF. NO.</text>
<text x="160.7" y="271.8">ORDER NO.</text>
<text x="185.3" y="271.7">20190080</text>
<text x="264.4" y="271.7">DRAWN BY</text>
<text x="352.9" y="271.7">REVISIONS</text>
<text x="162.4" y="279.4">MATERIAL</text>
<text x="185.3" y="279.4">CI</text>
<text x="262.3" y="279.6">CHECKED BY</text>
<text x="162.4" y="286.9">MACHINE</text>
<text x="185.3" y="286.8">Heye 5&quot; BB DG</text>
<text x="269" y="286.9">DATE</text>
<text x="288.3" y="286.9">13-2-2019</text>
</g>
<text font-size="4" x="288.4" y="257.8">32</text>
<g font-size="3.5">
<text x="134.4" y="41.6" transform="rotate(-90 134.4 41.6)">0</text>
<text x="138.4" y="43.2" transform="rotate(-90 138.4 43.2)">-0,07</text>
<text x="100" y="98.7">+0,05</text>
<text x="102" y="101.9">0</text>
<text x="175.9" y="159.2" transform="rotate(-90 175.9 159.2)">0</text>
<text x="179.9" y="160.7" transform="rotate(-90 179.9 160.7)">-0,05</text>
<text x="264.6" y="161.3" transform="rotate(-90 264.6 161.3)">0</text>
<text x="274.8" y="161.3" transform="rotate(-90 274.8 161.3)">0</text>
<text x="30.3" y="165.1" transform="rotate(-90 30.3 165.1)">+0,10</text>
<text x="34.3" y="163.1" transform="rotate(-90 34.3 163.1)">0</text>
<text x="267.8" y="162.5" transform="rotate(-90 267.8 162.5)">-0,10</text>
<text x="278" y="162.5" transform="rotate(-90 278 162.5)">-0,10</text>
</g>
<g font-size="2.8">
<text x="102" y="256.1">TOLERANCES UNLESS OTHERWISE SPECIFIED</text>
<text x="107.2" y="262.5">REMOVE BURRS &amp; SHARP EDGES IN</text>
<text x="108.8" y="259.1">DIMS: 0.0 ± 0.2 DIMS: 0.00 ± 0.05</text>
<text x="103.2" y="265.5">ACCORDANCE TO STANDARD PRACTICE</text>
<text x="139" y="273.5">THIRD ANGLE</text>
<text x="139.2" y="276.5">PROJECTION</text>
<text x="99.7" y="287.3">CAST:</text>
<text x="112.8" y="287.3">ROUGH:</text>
<text x="119.3" y="284.4">SURFACE FINISH</text>
<text x="127.5" y="287.3">FINE:</text>
<text x="140.8" y="287.3">POLISH:</text>
</g>
</svg>
